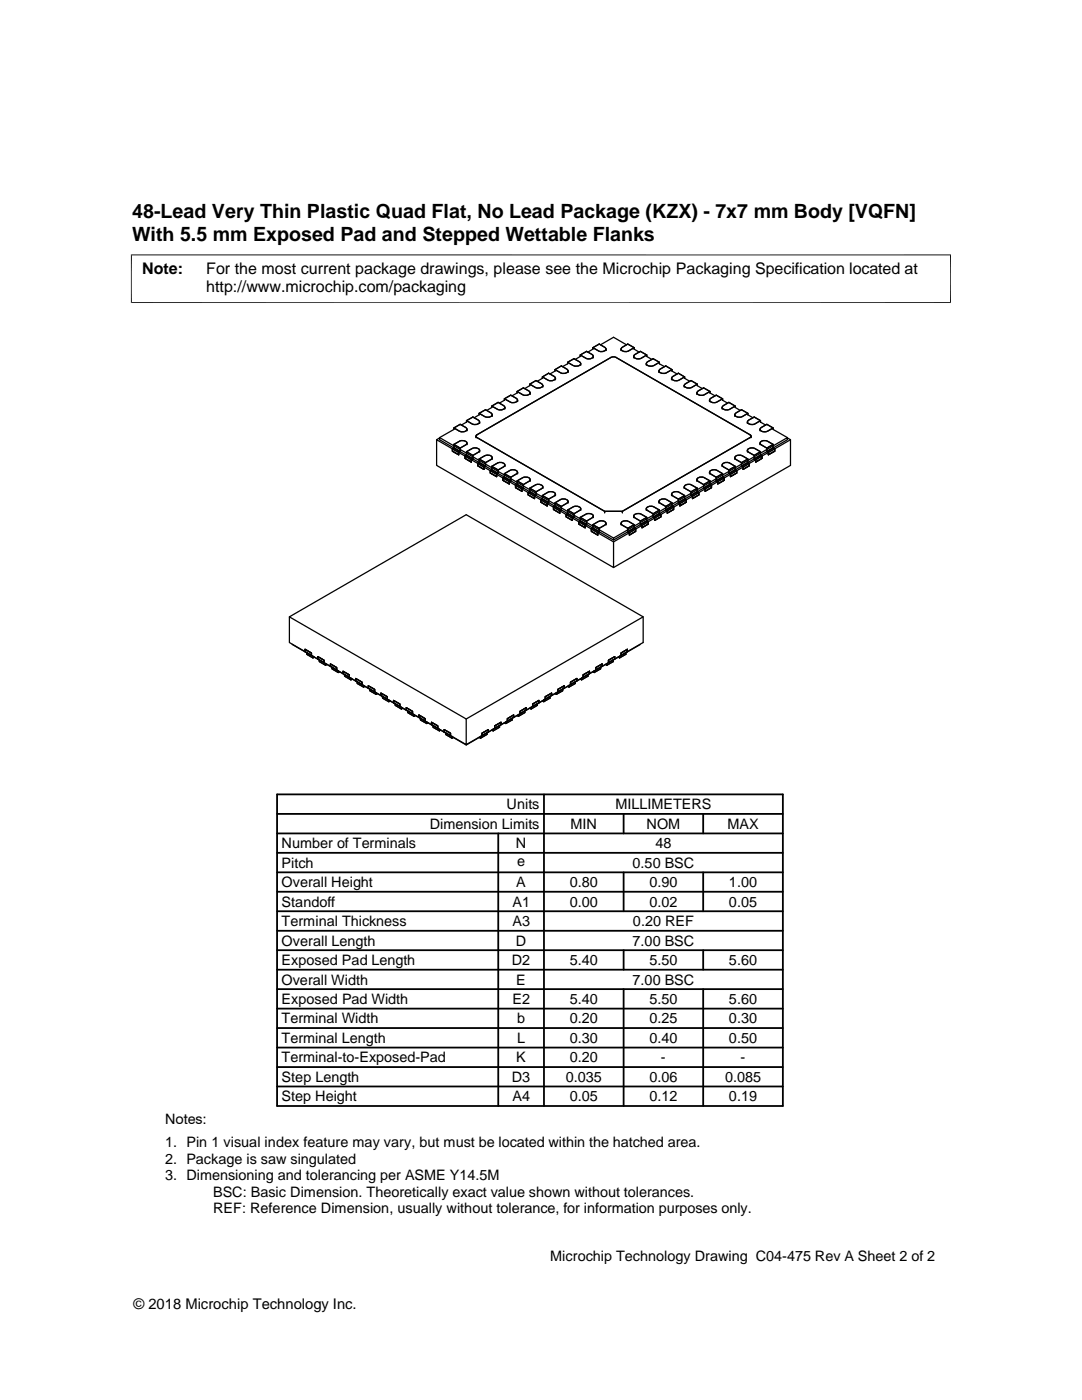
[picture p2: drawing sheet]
<svg xmlns="http://www.w3.org/2000/svg" width="216mm" height="279mm" viewBox="0 0 216 279" stroke-linecap="round" stroke-linejoin="round" font-family="sans-serif">
<g fill="none" stroke="#000" stroke-width=".25">
<path d="M100.6 79.6l1.1 .6a1 1 0 0 0 1.6-.4l-.3-.3-1.1-.6-1.3 .7v.3l-.9 .6M103.2 78.1l1.1 .7a1.03 1.03 0 0 0 1.5-.5l-1.4-.9-1.2 .7v.3l-1 .6M103.3 79.8v.3M105.7 76.7l1.1 .6a1.05 1.05 0 0 0 1.5-.4l-.2-.3-1.1-.7-1.3 .8v.3l-1 .6M105.8 78.4v.3M108.2 75.2l1.1 .6a1.06 1.06 0 0 0 1.5-.4l-.2-.3-1.1-.6-1.3 .7v.3l-1 .6M108.3 76.9v.3M110.7 73.8l1.1 .6a1.06 1.06 0 0 0 1.5-.4l-.2-.3-1.1-.7-1.3 .8v.3l-1 .5M110.8 75.5v.3M113.3 72.3l1 .6a1.07 1.07 0 0 0 1.6-.4l-.3-.3-1.1-.6-1.2 .7v.3l-1.1 .6M113.3 74v.3M115.8 70.8l1.1 .7a1.03 1.03 0 0 0 1.5-.5l-.3-.3-1-.6-1.3 .7v.3l-1 .6"/>
<path d="M115.9 72.6v.3M118.3 69.4l1.1 .6a1.03 1.03 0 0 0 1.5-.4l-1.3-.9-1.3 .7v.3l-1 .6M118.4 71.1v.3M120.9 69.7v.3M123.9 69.7v.3M125 68.8l-2.6-1.5-2.6 1.5M126.4 71.1v.3M126.5 69.4l-1 .6a1.05 1.05 0 0 1-1.6-.4l1.4-.9 1.2 .7v.3l1 .6M129 72.6v.3M129.1 70.8l-1.1 .7a1.05 1.05 0 0 1-1.5-.5l.2-.3 1.1-.6 1.3 .7v.3l1 .6M131.5 74v.3M131.6 72.3l-1.1 .6a1.15 1.15 0 0 1-1.5-.3l.2-.4 1.1-.6 1.3 .7v.3l1 .6"/>
<path d="M134 75.5v.3M134.1 73.8l-1.1 .6a1.07 1.07 0 0 1-1.5-.4l.2-.3 1.1-.7 1.3 .8v.3l1 .5M136.5 76.9v.3M136.6 75.2l-1.1 .6a1.03 1.03 0 0 1-1.5-.4l1.4-.9 1.2 .7v.3l1 .6M139 78.4v.3M139.1 76.7l-1.1 .6a1.02 1.02 0 0 1-1.5-.5l1.4-.9 1.2 .8v.3l1 .6M141.6 79.8v.3M141.7 78.1l-1.1 .7a1.02 1.02 0 0 1-1.5-.5l.2-.3 1.1-.6 1.3 .7v.3l1 .6M144.2 79.6l-1.1 .6a1.04 1.04 0 0 1-1.5-.4l.2-.3 1.1-.6 1.3 .7v.3l1 .6M87.1 87.8l3.2 1.8v.4l1.2 .8v-.5l1.3 .7v.5l1.2 .7v-.4l1.3 .7v.4l1.3 .8v-.5l1.2 .7v.5l1.3 .7v-.4l1.3 .7v.5l1.2 .7v-.5l1.3 .8v.4l1.2 .7v-.4l1.3 .7v.5l1.3 .7v-.5l1.2 .8v.4l1.3 .8v-.5l1.2 .7v.5l1.3 .7v-.5l1.3 .8v.4l1.2 .8v-.5l1.3 .7v.5l1.3 .7v-.4l1.2 .7v.4l1.3 .8v-.5l3.1 1.8v5.2l-35.3-20.4zM87.7 87.4l-.6 .4M87.7 87.3l34.7 20.1"/>
<path d="M90.3 89.6l.3-.2 1.2 .7-.3 .2zM90.6 85.4l1.1 .6a.99 .99 0 0 0 1.5-.4l-.3-.3-1.1-.6-1.2 .7v.3l-2.9 1.6v.5l34.7 20M90.6 88.7l1.2 .7v.7l-.3 .2v.5l-1.2-.8v-.4l.3-.2zM90.6 88.7l1.1-.6a1.06 1.06 0 0 1 1.5 .4l-.3 .3-1.1 .6M92.8 91l.3-.2 1.3 .8-.4 .2zM93.1 83.9l1.1 .7a1.05 1.05 0 0 0 1.5-.5l-.3-.3-1-.6-1.3 .7v.3l-1 .6M93.1 90.1l1.3 .8v.7l-.4 .2v.4l-1.2-.7v-.5l.3-.2zM93.1 90.1l1.1-.6a1.06 1.06 0 0 1 1.5 .5l-.3 .3-1 .6M93.2 85.7v.3M93.2 88.4v.3M95 87.1v.2M95.3 92.5l.3-.2 1.3 .7-.3 .2z"/>
<path d="M95.6 82.5l1.1 .6a1.05 1.05 0 0 0 1.5-.4l-1.3-.9-1.3 .7v.3l-1 .6M95.6 91.6l1.3 .7v.7l-.3 .2v.5l-1.3-.8v-.4l.3-.2zM95.6 91.6l1.1-.6a1.2 1.2 0 0 1 1.5 .3l-.2 .4-1.1 .6M95.7 84.2v.3M95.7 89.9v.3M97.8 93.9l.3-.1 1.3 .7-.3 .2zM98.1 81l1.1 .7a1.03 1.03 0 0 0 1.5-.5l-1.3-.9-1.3 .7v.3l-1 .6M98.1 93.1l1.3 .7v.7l-.3 .2v.4l-1.3-.7v-.5l.3-.1zM98.1 93.1l1.1-.7a1.02 1.02 0 0 1 1.5 .5l-.2 .3-1.1 .6M98.2 82.8v.3M98.2 91.4v.2M100.4 95.4l.2-.2 1.3 .7-.3 .2z"/>
<path d="M100.6 94.5l1.3 .8v.6l-.3 .2v.5l-1.2-.7v-.5l.2-.2zM100.6 94.5l1.1-.6a1.03 1.03 0 0 1 1.6 .4l-1.4 1M100.7 81.3v.3M100.7 92.8v.3M102.9 96.9l.3-.2 1.2 .7-.3 .2zM103.2 96l1.2 .7v.7l-.3 .2v.4l-1.2-.7v-.4l.3-.2zM103.2 96l1.1-.6a1.06 1.06 0 0 1 1.5 .3l-.2 .3-1.2 .7M103.3 94.3v.3M105.4 98.3l.3-.2 1.3 .7-.3 .2zM105.7 97.4l1.3 .7v.7l-.3 .2v.5l-1.3-.7v-.5l.3-.2zM105.7 97.4l1.1-.6a1.04 1.04 0 0 1 1.5 .4l-.2 .3-1.1 .6M105.8 95.7v.3"/>
<path d="M107.9 99.8l.3-.2 1.3 .7-.3 .2zM108.2 98.9l1.3 .7v.7l-.3 .2v.5l-1.3-.8v-.4l.3-.2zM108.2 98.9l1.1-.6a1.06 1.06 0 0 1 1.5 .4l-.2 .3-1.1 .6M108.3 97.2v.3M110.8 98.6v.3M134 98.6v.3M135.4 99.6l1.2-.7v.7l.3 .2v.4l-1.2 .8v-.5l-.3-.2zM136.5 97.2v.3M136.6 98.9l-1.1-.6a1.03 1.03 0 0 0-1.5 .4l1.4 .9M137.9 98.8l1.2-.7 .3 .2-1.2 .7zM137.9 98.1l1.2-.7v.7l.3 .2v.5l-1.2 .7v-.5l-.3-.2zM139 95.7v.3"/>
<path d="M139.1 97.4a2.73 2.73 0 0 0-1.8-.7 .66 .66 0 0 0-.8 .6l1.4 .8M140.4 97.4l1.3-.7 .3 .2-1.3 .7zM140.4 96.7l1.3-.7v.7l.3 .2v.4l-1.3 .7v-.4l-.3-.2zM141.6 94.3v.3M141.7 96l-1.1-.6a1.03 1.03 0 0 0-1.5 .4l1.3 .9M142.9 95.9l1.3-.7 .3 .2-1.3 .7zM142.9 95.3l1.3-.8v.7l.3 .2v.5l-1.3 .7v-.5l-.3-.2zM144.1 81.3v.3M144.1 92.8v.3M144.2 94.5l-1.1-.6a1.05 1.05 0 0 0-1.5 .4l1.3 .9M145.4 94.5l1.3-.7 .3 .1-1.2 .8zM145.4 93.8l1.3-.7v.7l.3 .1v.5l-1.2 .7v-.4l-.4-.2z"/>
<path d="M146.6 82.8v.3M146.6 91.4v.2M146.7 81l-1.1 .7a1.05 1.05 0 0 1-1.5-.5l1.3-.9 1.3 .7v.3l1 .6M146.7 93.1l-1.1-.7a1.05 1.05 0 0 0-1.5 .5l.3 .3 1 .6M148 93l1.2-.7 .3 .2-1.2 .7zM148 92.3l1.2-.7v.7l.3 .2v.4l-1.2 .8v-.5l-.3-.2zM149.1 84.2v.3M149.1 89.9v.3M149.2 91.6l-1.1-.6a.98 .98 0 0 0-1.5 .4l.3 .3 1.1 .6M149.2 82.5l-1.1 .6a1.06 1.06 0 0 1-1.5-.4l1.4-.9 1.2 .7v.3l1 .6M149.9 87.1v.2M150.5 91.6l1.2-.8 .3 .2-1.2 .8z"/>
<path d="M150.5 90.9l1.2-.8v.7l.3 .2v.5l-1.2 .7v-.4l-.3-.2zM151.7 85.7v.3M151.7 88.4v.3M151.7 83.9l-1 .7a1.06 1.06 0 0 1-1.6-.5l.3-.3 1.1-.6 1.2 .7v.3l1.1 .6M151.7 90.1l-1-.6a1.07 1.07 0 0 0-1.6 .4l.3 .4 1.1 .6M153 90.1l1.3-.7 .3 .2-1.3 .7zM153 89.4l1.3-.7v.7l.3 .2v.4l-1.3 .8v-.5l-.3-.2zM154.3 88.7a2.71 2.71 0 0 0-1.9-.8 .59 .59 0 0 0-.7 .7l1.3 .8M154.3 85.4l-1.1 .6a1.13 1.13 0 0 1-1.5-.3l.2-.4 1.1-.6 1.3 .7v.3l2.8 1.6M157.1 87.4l.6 .4v5.1l-35.3 20.4M157.7 87.8l-3.1 1.8v.4l-1.3 .8v-.5l-1.3 .7v.5l-1.2 .7v-.4l-1.3 .7v.4l-1.2 .8v-.5l-1.3 .7v.5l-1.2 .7v-.4l-1.3 .7v.5l-1.3 .7v-.5l-1.2 .8v.4l-1.3 .7v-.4l-1.3 .7v.5l-1.2 .7v-.5l-1.3 .8v.4l-1.2 .8v-.5l-1.3 .7v.5l-1.3 .7v-.5l-1.2 .8v.4l-1.3 .8v-.5l-1.3 .7v.5l-1.2 .7v-.4l-1.3 .7v.4l-1.2 .8v-.5l-3.2 1.8M110.4 101.2l.3-.2 1.3 .8-.3 .1z"/>
<path d="M110.7 100.4l1.3 .7v.7l-.3 .1v.5l-1.3-.7v-.5l.3-.2zM110.7 100.4l1.1-.7a1.05 1.05 0 0 1 1.5 .5l-1.3 .9M113 102.7l.3-.2 1.2 .7-.3 .2zM113.3 101.8l1.2 .7v.7l-.3 .2v.5l-1.2-.8v-.4l.3-.2zM113.3 101.8l1-.6a1.05 1.05 0 0 1 1.6 .4l-1.4 .9M113.3 100.1v.3M115.5 104.1l.3-.2 1.3 .8-.3 .2zM115.8 103.3l1.3 .7v.7l-.3 .2v.4l-1.3-.7v-.5l.3-.2zM115.8 103.3l1.1-.7a1.04 1.04 0 0 1 1.5 .5l-.3 .3-1 .6M115.9 101.5v.3M118 105.6l.3-.2 1.3 .7-.3 .2zM118.3 104.7l1.3 .7v.7l-.3 .2v.5l-1.3-.8v-.4l.3-.2z"/>
<path d="M118.3 104.7l1.1-.6a.99 .99 0 0 1 1.5 .5l-1.3 .8M118.4 103v.3M120.6 102l-25.4-14.7a.3 .3 0 0 1-.2-.3 .3 .3 0 0 1 .2-.2l26.7-15.5 .7-.1 27.2 15.7-.1 .4-25.5 14.7v.3M120.9 104.5v.2M122.4 107.4l34.7-20.1v.5l-34.7 20zM123.9 104.5v.2M124.2 102h-3.6v.3M125.3 106.1l1.2-.7 .3 .2-1.2 .7zM125.3 105.4l1.2-.7v.7l.3 .2v.4l-1.2 .8v-.5l-.3-.2zM126.4 103v.3M126.5 104.7l-1-.6a1.07 1.07 0 0 0-1.6 .4l.3 .3 1.1 .6M127.8 104.7l1.3-.8 .2 .2-1.2 .8z"/>
<path d="M127.8 104l1.3-.7v.6l.2 .2v.5l-1.2 .7v-.4l-.3-.2zM129 101.5v.3M129.1 103.3l-1.1-.7a1.06 1.06 0 0 0-1.5 .5l.2 .3 1.1 .6M130.3 103.2l1.3-.7 .3 .2-1.3 .7zM130.3 102.5l1.3-.7v.7l.3 .2v.4l-1.3 .8v-.5l-.3-.2zM131.5 100.1v.3M131.6 101.8l-1.1-.6a1.06 1.06 0 0 0-1.5 .4l.2 .3 1.1 .6M132.8 101.8l1.3-.8 .3 .2-1.3 .7zM132.8 101.1l1.3-.7v.6l.3 .2v.5l-1.3 .7v-.5l-.3-.1zM134.1 100.4l-1.1-.7a1.06 1.06 0 0 0-1.5 .4l.2 .3 1.1 .7M135.4 100.3l1.2-.7 .3 .2-1.2 .7zM57.7 123.1l35.3-20.4 35.3 20.4v5.1l-3.1 1.8"/>
<path d="M58.3 128.6l34.7 20.1M60.9 130v-.4l1.2 .7v.5M60.9 130l1.2 .8M60.9 130l-3.2-1.8v-5.1l35.3 20.4v5.1l-3.1-1.8M61.2 130.2v.4l1.2 .7 .3-.2M62.1 130.8l1.3 .7M62.4 131v.3M63.4 131.5v-.5l1.3 .8v.4M63.4 131.5l1.3 .7M63.7 131.7v.3l1.3 .8 .2-.2M64.7 132.2l1.2 .8M65 132.4v.4"/>
<path d="M65.9 133v-.5l1.3 .7v.5M66.2 133.1v.4l1.3 .7 .3-.1M67.2 133.7l1.3 .7M67.5 133.9v.3M68.5 134.4v-.4l1.2 .7v.4M68.7 134.6v.3l1.3 .8 .3-.2M69.7 135.1l1.3 .8M70 135.3v.4M71 135.9v-.5l1.2 .7v.5M71 135.9l1.2 .7M71.3 136.1v.3l1.2 .7 .3-.1M72.2 136.6l1.3 .7"/>
<path d="M72.5 136.8v.3M73.5 137.3v-.4l1.3 .7v.4M73.5 137.3l1.3 .7M73.8 137.5v.4l1.3 .7 .2-.2M74.8 138l1.2 .8M75.1 138.2v.4M76 138.8v-.5l1.3 .7v.5M76 138.8l1.3 .7M76.3 139v.3l1.3 .7 .2-.1M77.3 139.5l1.2 .8M77.6 139.7v.3M78.5 139.8l1.3 .7v.5v-.5l-1.3-.7v.5z"/>
<path d="M108.2 139.9l.3 .1M108.8 139.5l-1.3 .8M109.7 139v.3l-1.2 .7v-.3M110.1 138.8l-1.3 .7M110.1 138.8v-.5l-1.3 .7v.5M110.8 138.4l.2 .2M111.3 138l-1.2 .8M112.3 137.5v.4l-1.3 .7v-.4M112.6 137.3v-.4l-1.3 .7v.4M112.6 137.3l-1.3 .7M113.3 137l.2 .1M113.8 136.6l-1.2 .7"/>
<path d="M114.8 136.1v.3l-1.3 .7v-.3M115.1 135.9l-1.3 .7M115.1 135.9v-.5l-1.3 .7v.5M115.8 135.5l.3 .2M116.4 135.1l-1.3 .8M117.3 134.6v.3l-1.2 .8v-.4M117.6 134.4v-.4l-1.2 .7v.4M117.6 134.4l-1.2 .7M118.3 134.1l.3 .1M118.9 133.7l-1.3 .7M119.8 133.1v.4l-1.2 .7v-.3M120.1 133l-1.2 .7"/>
<path d="M120.1 133v-.5l-1.2 .7v.5M120.9 132.6l.2 .2M121.4 132.2l-1.3 .8M122.4 131.7v.3l-1.3 .8v-.4M122.7 131.5v-.5l-1.3 .8v.4M122.7 131.5l-1.3 .7M123.4 131.1l.2 .2M123.9 130.8l-1.2 .7M124.9 130.2v.4l-1.3 .7v-.3M125.2 130l-1.3 .8M125.2 129.6l-1.3 .7v.5M125.2 130v-.4l-1.3 .7v.5"/>
<path d="M125.2 129.6v.4M127.7 128.6l-34.7 20.1 3.2-1.9M128.3 123.1l-35.3 20.4M78.5 140.3l2.6 1.4M78.8 140.4v.4l1.3 .7 .2-.1M80.1 141.1v.4M81.1 141.7v-.5l1.2 .8v.4M81.1 141.7l1.2 .7M81.4 141.9v.3l1.2 .8 .3-.2M82.3 142.4l1.3 .8M82.6 142.6v.4M83.6 143.2v-.5l1.2 .7v.5"/>
<path d="M83.6 143.2l1.2 .7M83.9 143.3v.4l1.3 .7 .2-.1M84.8 143.9l1.3 .7M85.2 144.1v.3M86.1 144.6v-.5l1.3 .8v.4M86.1 144.6l1.3 .7M86.4 144.8v.3l1.3 .8 .2-.2M87.4 145.3l1.2 .8M87.7 145.5v.4M88.6 146.1v-.5l1.3 .7v.5M88.6 146.1l1.3 .7M88.9 146.2v.4l1.3 .7 .2-.1"/>
<path d="M90.2 147v.3M95.6 147.2l.3 .1M97.2 146.2v.4l-1.3 .7v-.3M97.5 146.1v-.5l-1.3 .7v.5M97.5 146.1l-1.3 .7M98.1 145.7l.3 .2M98.7 145.3l-1.2 .8M99.7 144.8v.3l-1.3 .8v-.4M100 144.6v-.5l-1.3 .8v.4M100 144.6l-1.3 .7M100.7 144.3l.2 .1M101.2 143.9l-1.2 .7"/>
<path d="M102.2 143.3v.4l-1.3 .7v-.3M102.5 143.2v-.5l-1.3 .7v.5M102.5 143.2l-1.3 .7M103.2 142.8l.2 .2M103.8 142.4l-1.3 .8M104.7 141.9v.3l-1.3 .8v-.4M105 141.7l-1.2 .7M105 141.7v-.5l-1.2 .8v.4M105.7 141.4l.3 .1M106.3 141l-1.3 .7M107.2 140.4v.4l-1.2 .7v-.4M107.5 140.3v-.5l-1.2 .7v.5"/>
<path d="M107.5 140.3l-1.2 .7"/>
</g>
<path d="M26.1 50.9h163.7M26.2 50.8v9.7M189.7 50.8v9.7M26.1 60.4h163.7" fill="none" stroke="#000" stroke-width=".2"/>
<g fill="none" stroke="#000" stroke-width=".36">
<path d="M55.3 158.5h100.9v62.2h-100.9zM108.5 158.5v62.2M55.3 178h100.9M55.3 174.1h100.9M55.3 170.2h100.9M55.3 166.3h100.9M55.3 162.4h100.9M99.4 166.3v54.4M124.4 162.4v3.9M124.4 174.1v7.8M140.3 162.4v3.9M140.3 174.1v7.8"/>
<path d="M55.3 189.6h100.9M55.3 185.8h100.9M55.3 181.9h100.9M55.3 197.4h100.9M55.3 193.5h100.9M124.4 189.6v3.9M124.4 197.4v23.3M140.3 189.6v3.9M140.3 197.4v23.3M55.3 205.2h100.9M55.3 213h100.9M55.3 201.3h100.9"/>
<path d="M55.3 209.1h100.9M55.3 216.8h100.9"/>
</g>
<g font-size="3.9">
<text x="26.4" y="43.5">48-Lead Very Thin Plastic Quad Flat, No Lead Package (KZX) - 7x7 mm Body [VQFN]</text>
<text x="26.4" y="48">With 5.5 mm Exposed Pad and Stepped Wettable Flanks</text>
</g>
<g font-size="3.2">
<text x="28.4" y="54.6">Note:</text>
<text x="41.1" y="58.3">http://www.microchip.com/packaging</text>
<text x="41.1" y="54.6">For the most current package drawings, please see the Microchip Packaging Specification located at</text>
</g>
<g font-size="2.9">
<text x="101.1" y="161.5">Units</text>
<text x="122.8" y="161.5">MILLIMETERS</text>
<text x="85.7" y="165.4">Dimension Limits</text>
<text x="113.9" y="165.4">MIN</text>
<text x="129" y="165.4">NOM</text>
<text x="145.1" y="165.4">MAX</text>
<text x="56.2" y="169.3">Number of Terminals</text>
<text x="56.2" y="173.2">Pitch</text>
<text x="103" y="169.3">N</text>
<text x="103.2" y="172.9">e</text>
<text x="126.2" y="173.2">0.50 BSC</text>
<text x="130.8" y="169.3">48</text>
<text x="56.2" y="177.1">Overall Height</text>
<text x="103" y="177.1">A</text>
<text x="113.7" y="177.1">0.80</text>
<text x="129.6" y="177.1">0.90</text>
<text x="145.5" y="177.1">1.00</text>
<text x="56.2" y="184.8">Terminal Thickness</text>
<text x="56.2" y="181">Standoff</text>
<text x="102.2" y="181">A1</text>
<text x="102.2" y="184.8">A3</text>
<text x="113.7" y="181">0.00</text>
<text x="126.3" y="184.8">0.20 REF</text>
<text x="129.6" y="181">0.02</text>
<text x="145.5" y="181">0.05</text>
<text x="56.2" y="188.7">Overall Length</text>
<text x="103" y="188.7">D</text>
<text x="126.2" y="188.7">7.00 BSC</text>
<text x="56.2" y="196.5">Overall Width</text>
<text x="56.2" y="192.6">Exposed Pad Length</text>
<text x="102.2" y="192.6">D2</text>
<text x="103" y="196.5">E</text>
<text x="113.7" y="192.6">5.40</text>
<text x="126.2" y="196.5">7.00 BSC</text>
<text x="129.6" y="192.6">5.50</text>
<text x="145.5" y="192.6">5.60</text>
<text x="56.2" y="200.4">Exposed Pad Width</text>
<text x="102.2" y="200.4">E2</text>
<text x="113.7" y="200.4">5.40</text>
<text x="129.6" y="200.4">5.50</text>
<text x="145.5" y="200.4">5.60</text>
<text x="56.2" y="204.3">Terminal Width</text>
<text x="56.2" y="208.2">Terminal Length</text>
<text x="103.2" y="204.2">b</text>
<text x="103.2" y="208.2">L</text>
<text x="113.7" y="208.2">0.30</text>
<text x="113.7" y="204.3">0.20</text>
<text x="129.6" y="204.3">0.25</text>
<text x="129.6" y="208.2">0.40</text>
<text x="145.5" y="208.2">0.50</text>
<text x="145.5" y="204.3">0.30</text>
<text x="56.2" y="212">Terminal-to-Exposed-Pad</text>
<text x="56.2" y="215.9">Step Length</text>
<text x="102.2" y="215.9">D3</text>
<text x="103" y="212">K</text>
<text x="112.9" y="215.9">0.035</text>
<text x="113.7" y="212">0.20</text>
<text x="129.6" y="215.9">0.06</text>
<text x="131.9" y="212">-</text>
<text x="144.7" y="215.9">0.085</text>
<text x="147.8" y="212">-</text>
<text x="56.2" y="219.8">Step Height</text>
<text x="102.2" y="219.8">A4</text>
<text x="113.7" y="219.8">0.05</text>
<text x="129.6" y="219.8">0.12</text>
<text x="145.5" y="219.8">0.19</text>
<text x="32.9" y="224.3">Notes:</text>
<text x="32.9" y="228.9">1. Pin 1 visual index feature may vary, but must be located within the hatched area.</text>
<text x="32.9" y="232.2">2. Package is saw singulated</text>
<text x="32.9" y="235.5">3. Dimensioning and tolerancing per ASME Y14.5M</text>
<text x="42.5" y="238.8">BSC: Basic Dimension. Theoretically exact value shown without tolerances.</text>
<text x="42.5" y="242.2">REF: Reference Dimension, usually without tolerance, for information purposes only.</text>
<text x="109.8" y="251.7">Microchip Technology Drawing C04-475 Rev A Sheet 2 of 2</text>
<text x="26.6" y="261.3">© 2018 Microchip Technology Inc.</text>
</g>
</svg>
